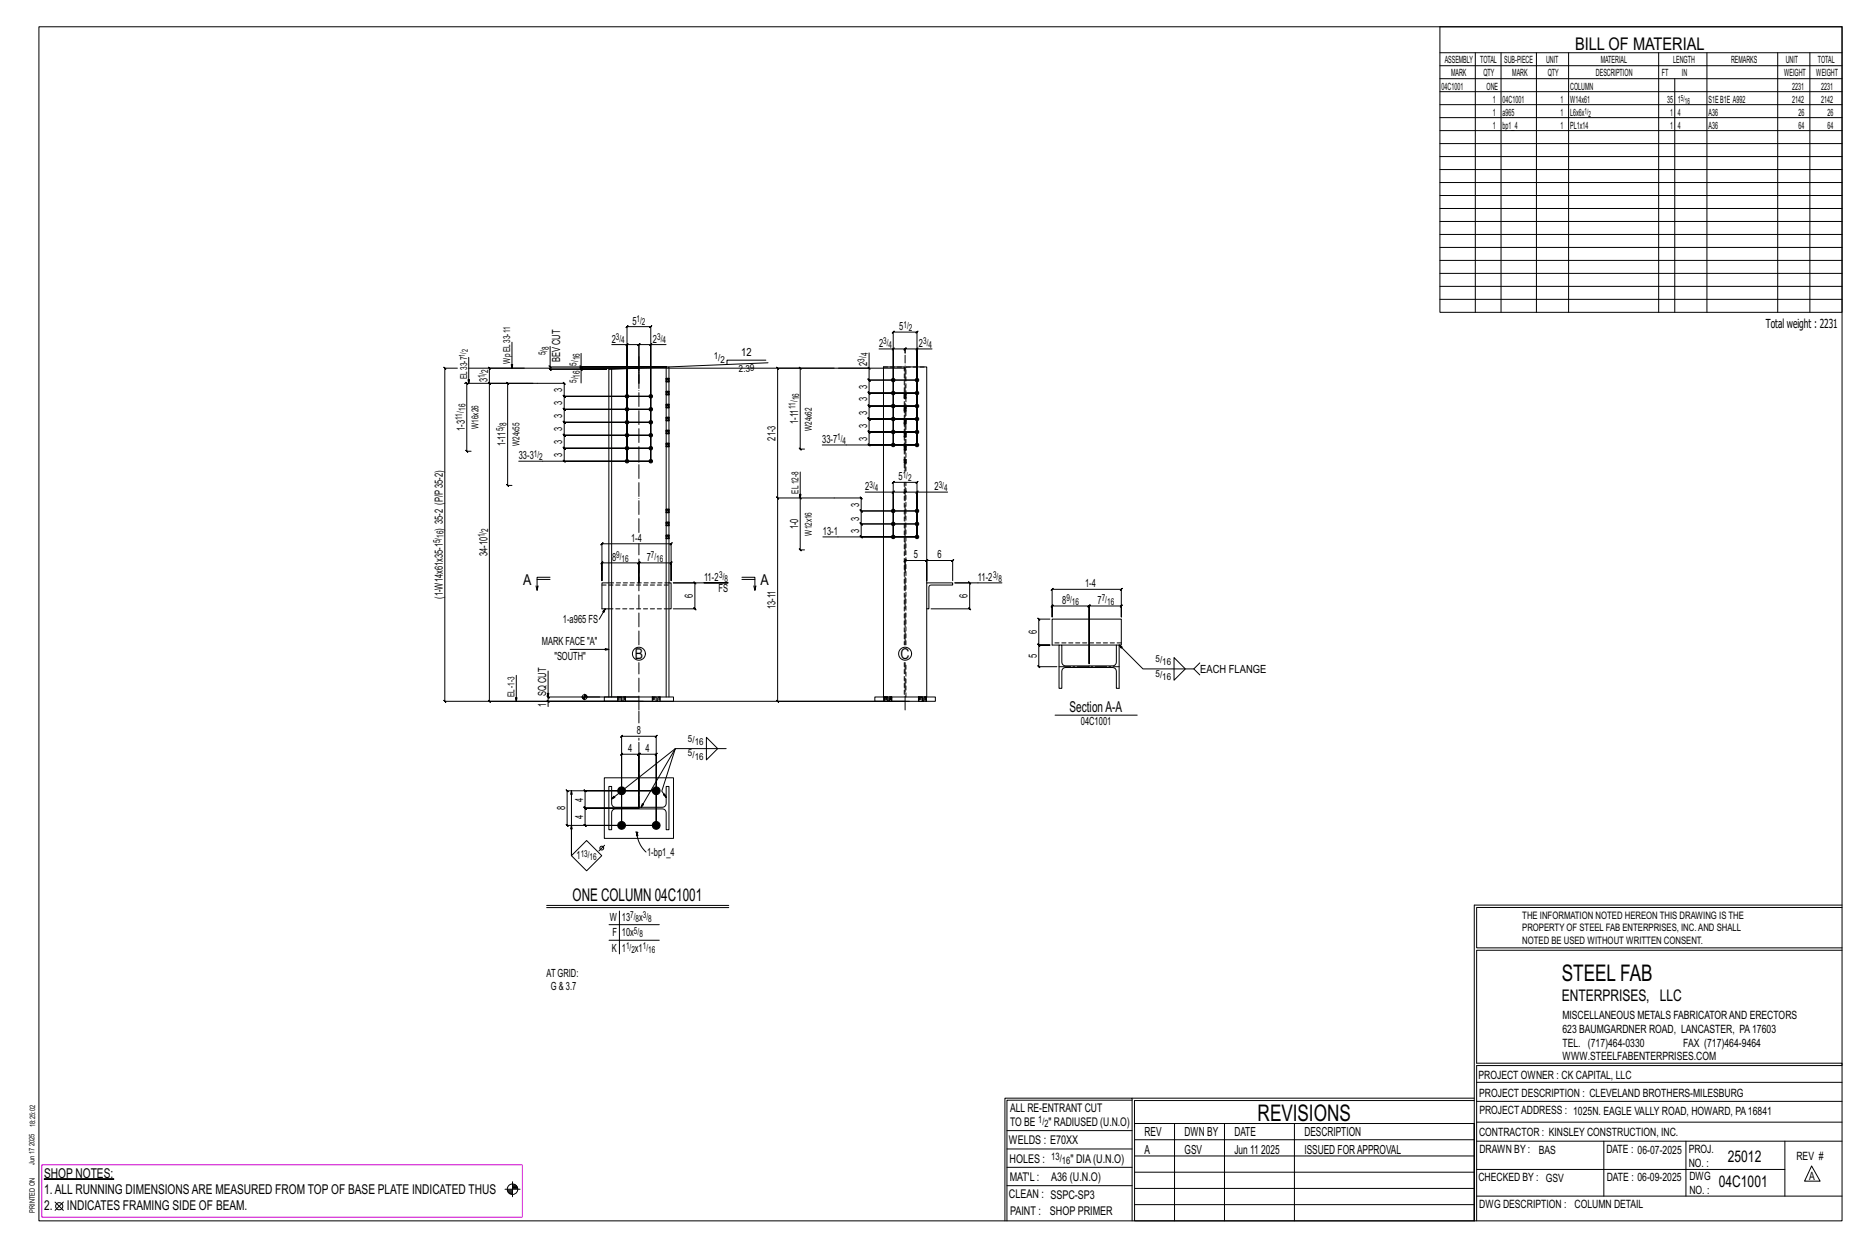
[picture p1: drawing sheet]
<svg xmlns="http://www.w3.org/2000/svg" width="914mm" height="610mm" viewBox="0 0 914 610" stroke-linecap="round" stroke-linejoin="round" font-family="sans-serif">
<g fill="#000" stroke="#000" stroke-width=".49">
<path d="M22 577h34z"/>
<circle cx="307" cy="194" r=".9"/>
<circle cx="319" cy="194" r=".9"/>
<circle cx="437" cy="199" r=".9"/>
<circle cx="437" cy="192" r=".9"/>
<circle cx="437" cy="186" r=".9"/>
<circle cx="449" cy="192" r=".9"/>
<circle cx="449" cy="199" r=".9"/>
<circle cx="449" cy="186" r=".9"/>
<circle cx="307" cy="200" r=".9"/>
<circle cx="307" cy="213" r=".9"/>
<circle cx="307" cy="207" r=".9"/>
<circle cx="307" cy="219" r=".9"/>
<circle cx="319" cy="207" r=".9"/>
<circle cx="319" cy="200" r=".9"/>
<circle cx="319" cy="219" r=".9"/>
<circle cx="319" cy="213" r=".9"/>
<circle cx="437" cy="218" r=".9"/>
<circle cx="437" cy="211" r=".9"/>
<circle cx="437" cy="205" r=".9"/>
<circle cx="449" cy="218" r=".9"/>
<circle cx="449" cy="205" r=".9"/>
<circle cx="449" cy="211" r=".9"/>
<circle cx="307" cy="226" r=".9"/>
<circle cx="319" cy="226" r=".9"/>
<circle cx="437" cy="250" r=".9"/>
<circle cx="437" cy="256" r=".9"/>
<circle cx="449" cy="256" r=".9"/>
<circle cx="449" cy="250" r=".9"/>
<circle cx="437" cy="263" r=".9"/>
<circle cx="449" cy="263" r=".9"/>
<circle cx="304" cy="387" r="1.9"/>
<circle cx="321" cy="387" r="1.9"/>
<circle cx="304" cy="404" r="1.9"/>
<circle cx="321" cy="404" r="1.9"/>
</g>
<g fill="none" stroke="#000" stroke-width=".49">
<path d="M19 13h883v584h-883zM705 13h197v140h-197zM705 26h197M705 32h197M705 39h197M722 26v127M735 26v127M752 26v127M768 26v127M812 26v127M820 39v114M836 26v127"/>
<path d="M870 26v127M886 26v127M705 45h197M705 51h197M705 58h197M705 64h197M705 70h197M705 77h197M705 83h197M705 89h197M705 96h197M705 102h197"/>
<path d="M705 108h197M705 115h197M705 121h197M705 127h197M705 134h197M705 140h197M705 146h197M229 175v13M251 167v13M269 179l1 1zM269 180v1v-1l1 1h-1h28h-13v6M269 169v11h57h-42v-7"/>
<path d="M284 179l1 1zM284 180l1 1-1-1h29h-29l1 1-1-1v1M299 169h8v57v-66h-1l1-1v1h12h-1l1-1v1v66v-57h7M307 169h6h-1l1-1v1v19v-19h-1l1-1v1h6M307 168l-1 1zM319 169v-1l-1 1zM326 180v161M375 176h-19v2M376 177l-49 3M391 180l1 1zM425 180l1 1zM425 173v7h-15"/>
<path d="M430 171h7v47v-56v1l1-1h-1h12l-1 1 1-1v56v-47h7M437 171h6l1-1-1 3v-2l1-1-1 1h6M438 170l-1 1zM449 171v-1l-1 1zM224 180h-6h-1l1 1v-1v163h-1l1 1v-1h225M227 188h13M228 187l1 1zM228 188v33v-1l1 1h-1h3M229 180h214M248 187l1 1zM248 188v49l1 1-1-1h3M257 180h-17h-1l1 1v-1v8l-1-1 1 1h36v-1l1 1h-1v6v-1l1 1h-1h43h-43v-1l1 1h-1v6l1 1-1-1h43h-43l1 1-1-1v7v-1l1 1h-1h43h-43v-1l1 1h-1v6v-1l1 1h-1h43h-43v-1l1 1h-1v6l1 1-1-1h43h-43l1 1-1-1v7v-1l1 1h-1h43h-65"/>
<path d="M261 188h-21l-1-1 1 1v155h-1l1 1v-1h75M284 180l1 1zM299 181l28-1v161M326 200h.1M326 198h.1M326 193h.1M326 191h.1M326 187h.1M326 185h.1M327 200h.1M327 198h.1M327 193h.1"/>
<path d="M327 191h.1M327 187h.1M327 185h.1M392 180v40l-1-1 1 1h2M408 180h-27h-1l1 1v-1v64M425 180v6v-1l1 1h-1h24h-24v-1l1 1h-1v6l1 1-1-1h24h-24l1 1-1-1v7v-1l1 1h-1h24h-24v-1l1 1h-1v6l1 1-1-1h24h-24l1 1-1-1v6l1 1-1-1h24h-24l1 1-1-1v7v-1l1 1h-1h24h-47M443 199h.1M443 193h.1M443 195h.1M326 219h.1M326 217h.1M326 212h.1"/>
<path d="M326 210h.1M326 206h.1M326 204h.1M327 219h.1M327 217h.1M327 212h.1M327 210h.1M327 206h.1M327 204h.1M443 206h.1M443 212h.1M443 214h.1"/>
<path d="M443 207h.1M443 201h.1M443 218h.1M392 231v38h-1l1 1v-1h2M443 220h.1M443 225h.1M443 226h.1M326 257h.1M326 255h.1M326 251h.1M326 249h.1M327 257h.1"/>
<path d="M327 255h.1M327 251h.1M327 249h.1M380 243l1 1zM391 243l1 1zM424 241h13v22v-27l1-1-1 1h12h-1l1-1v1v27v-22h15M437 241l1-1zM437 241h6l1-1-1 1h6M443 241l1-1zM448 241l1-1zM295 266l-1 1 1-1h34l-1 1 1-1v18v-9l-1 1 1-1h-16l-1 1 1-1v10v-10l-1 1 1-1h-18l-1 1 1-1v9zM326 264h.1"/>
<path d="M326 262h.1M327 264h.1M327 262h.1M403 263h46h-27l-1-1 1 1v-7v1l-1-1h1h27h-27v1l-1-1h1v-6l-1-1 1 1h27h-27l-1-1 1 1v-6l-1-1 1 1h-41l-1-1 1 1v99h-1l1 1v-1h64M443 280v-6v1l1-1h-1h11l-1 1 1-1v10v-10l-1 1 1-1h12v1l1-1h-1v10M262 287l1 2M263 283h6M269 282h-6v7v-2M296 298l-3 5M298 285h-3v13h3M327 285h2v13h-2M345 285h11h-26h10l1 1-1-1v13v-1l1 1h-1h-10"/>
<path d="M363 282h7v7v-2M363 283h7M369 287l1 2M454 285h12v1l-11 1v11h-1zM454 285v-105h-22v161M454 298v43M490 285h-23h8h-1l1 1v-1v13l-1-1 1 1h-19M515 289l1-1h-1h34l-1 1 1-1v14v-6l-1 1 1-1h-16h1l-1 1v-1v29v-29h1l-1 1v-1h-18h1l-1 1v-1v6v-14zM279 318h19M514 303h-6v-1l1 1h-1v13v-1l1 1h-1h6h-6v-1l1 1h-1v10l1 1-1-1h9M518 316h-3v-13h34v13h-1v21h-2v-9v-1h-1h-24l-1 1v9h-2v-21h2v8v1l2 1h23l1-2v-8M520 316h28l11 11h25l3-3"/>
<path d="M253 330v13M268 328v13M286 340v2M286 340h1M575 322l5 5-5 6zM584 327l3 3M268 343l1 1zM285 341h9M285 341h1M285 342h1M286 342h.1M286 341h1"/>
<path d="M296 341h34v2h-34zM298 341v-160h1v160M302 341h.1M302 343h.1M305 360h-1h17v1l1-1h-1v44v-35h1l-1 1v-1h-8l-1 1 1-1v26v-26l-1 1 1-1h-9h1l-1 1v-1v35v-44v1zM306 341h.1M306 343h.1M313 343h-45v3M313 341h-45v-1l1 1h-1v2M319 341h.1M319 343h.1M323 341h.1"/>
<path d="M323 343h.1M428 341h30v2h-30zM433 341h.1M433 343h.1M437 343h.1M437 341h.1M450 341h.1M450 343h.1M453 343h.1M453 341h.1M516 350h41M346 361l5 5-5 6z"/>
<path d="M355 366h-24l-17 29M277 386l1 1h43h-35v-1l1 1h-1v8l1 1-1-1h27h-27l1 1-1-1v9v-1l1 1h-1h35h-43l-1-1 1 1v-17zM280 387v32v-15M296 381h34v29h-34zM298 385h1v8l1 1 1 1h24l1-2v-8h1v21h-1v-8v-2h-2h-23l-2 2v8h-1zM326 390l-2-3 7-21-32 25M287 411l8 8-8 7-7-7zM296 414l-3 2M311 407h1M312 407v2zM312 407a14 14 0 0 0 4 10M312 407h.1"/>
<path d="M268 443h89M268 444h89M298 452h25M303 446v21M722 443v154M722 443h180M902 444h-179v20h179M298 460h25M902 465h-179v55h179v1h-179v76M554 538h-61v59M554 537h168M722 538h-167v13"/>
<path d="M723 539h179M723 530h179M493 553h61M555 550h167v47h-167zM555 558h167M575 550v47M599 550v47M634 550v47M723 549h179M723 558h179M785 558v27M825 558v27"/>
<path d="M874 558v27M251 578v8M251 580h1M493 571h61M493 562h61M555 573h167M555 566h167M723 572h151M887 570l4 8h-8zM27 588l4 4M31 588l-4 4M247 582h8"/>
<path d="M248 582h3M248 583h3M249 583h2M249 584h2M251 581h2M251 580h2M492 597v-60h62v60M493 580h61M555 589h167M555 581h167M723 585h179"/>
<circle cx="313" cy="320" r="3"/>
<circle cx="443" cy="320" r="3"/>
<circle cx="286" cy="341" r="1.2"/>
<circle cx="295" cy="415" r=".9"/>
<circle cx="29" cy="590" r="1.8"/>
<circle cx="251" cy="582" r="2.6"/>
</g>
<path d="M21 570h235v26h-235z" fill="none" stroke="#f0f" stroke-width=".5"/>
<g fill="none" stroke="#000" stroke-width=".49" stroke-dasharray="2 1.4">
<path d="M432 180h11M443 180v50M444 180h10M326 199h1zM326 200v-1M326 199v-1M326 192l1 1zM326 193h.1M326 192h.1M326 186h1zM326 187h.1M326 186h.1"/>
<path d="M326 200h1M326 193h1M326 187h1M327 198h-1M327 191h-1M327 185h-1M327 199h-1M327 199v1M327 198h.1M327 199l-1-1M327 193h-1M327 193h.1"/>
<path d="M327 191v1M327 192l-1-1M327 192h-1M327 186h-1M327 187h-1M327 187h.1M327 185h.1M327 186l-1-1M443 200h.1M443 199h.1M443 194h.1M443 193h.1"/>
<path d="M443 195h.1M443 194v1M443 181h.1M326 218h1zM326 219v-1M326 218v-1M326 211l1 1zM326 212h.1M326 211h.1M326 205h1zM326 206h.1M326 205h.1"/>
<path d="M326 219h1M326 212h1M326 206h1M327 217h-1M327 210h-1M327 204h-1M327 218h-1M327 218v1M327 217h.1M327 218l-1-1M327 212h-1M327 212h.1"/>
<path d="M327 210v1M327 211l-1-1M327 211h-1M327 205h-1M327 206h-1M327 206h.1M327 204h.1M327 205l-1-1M443 213h.1M443 212h.1M443 214h.1M443 213v1"/>
<path d="M443 206v1zM443 206h.1M443 207h.1M443 201h.1M443 200v1M443 219h.1M443 218h.1M443 220h.1M443 219v1M443 225v1zM443 225h.1M443 226h.1"/>
<path d="M443 236v79M443 230l1-50M326 256l1 1zM326 257h.1M326 256h.1M326 250h1zM326 251h.1M326 250h.1M326 257h1M326 251h1M327 255h-1M327 249h-1"/>
<path d="M327 257h-1M327 257h.1M327 255v1M327 256l-1-1M327 256h-1M327 250h-1M327 251h-1M327 251h.1M327 249h.1M327 250l-1-1M326 263h1zM326 264v-1"/>
<path d="M326 263v-1M326 264h1M327 262h-1M327 263h-1M327 263v1M327 262h.1M327 263l-1-1M295 286h34M298 298h29M327 285h-29M443 315v-79M549 315h-34"/>
<path d="M443 324v17M302 341v2M302 341h1M303 341l-1 2M304 341h-1v2M304 341h1v2h-1zM304 341v2h-1M304 343h.1M305 341h1v2h-1M306 341v2M306 341h.1M306 343h.1"/>
<path d="M306 343v-2M319 341v2M319 341h.1M320 341h-1v2M320 341v2h-1M321 341h1v2h-1zM321 341h-1v2M321 343h-1M322 341h1v2h-1M323 341v2M323 341h.1M323 343h.1"/>
<path d="M323 343v-2M433 341v2M433 341h.1M434 341h-1v2M435 341v2zM435 341h-1v2h-1M435 343h-1M435 341h1v2h-1M436 341v2M436 341h1M437 343h-1M437 343v-2"/>
<path d="M443 341v-17M450 341v2M450 341h.1M451 341h-1v2M452 341v2zM452 341h-1v2h-1M452 343h-1M452 341h1v2h-1M453 341v2M453 341h.1M453 343h.1M453 343v-2"/>
</g>
<path d="M443 230v-56M313 261v-87M313 315v-49M443 315v-79M313 347v-23M443 347v-23" fill="none" stroke="#000" stroke-width=".49" stroke-dasharray="6.8 1 0 1"/>
<path d="M518 326h30M533 327v-1M313 354v-7M313 395v-35" fill="none" stroke="#000" stroke-width=".49" stroke-dasharray="5.8 1 1 1"/>
<g font-size="11.2">
<text x="764" y="480">STEEL FAB</text>
<text x="616" y="548">REVISIONS</text>
</g>
<g font-size="8.6">
<text x="771" y="24">BILL OF MATERIAL</text>
<text x="280" y="441">ONE COLUMN 04C1001</text>
</g>
<g font-size="7.9">
<text x="765" y="490">ENTERPRISES, LLC</text>
<text x="846" y="569">25012</text>
<text x="841" y="581">04C1001</text>
</g>
<g font-size="7.3">
<text x="256" y="286">A</text>
<text x="372" y="286">A</text>
<text x="311" y="322">B</text>
<text x="441" y="322">C</text>
<text x="524" y="348">SectionA-A</text>
</g>
<g font-size="6.6">
<text x="22" y="576">SHOP NOTES:</text>
<text x="22" y="584">1.ALL RUNNING DIMENSIONSARE MEASURED FROM TOP OF BASE PLATE INDICATED THUS</text>
<text x="22" y="592">2.</text>
<text x="33" y="592">INDICATES FRAMING SIDE OF BEAM.</text>
</g>
<g font-size="6.1">
<text x="864" y="161">Total weight : 2231</text>
<text x="560" y="556">REV</text>
<text x="580" y="556">DWN BY</text>
<text x="604" y="556">DATE</text>
<text x="639" y="556">DESCRIPTION</text>
<text x="560" y="564">A</text>
<text x="580" y="564">GSV</text>
<text x="604" y="564">Jun 11</text>
<text x="617" y="564">2025</text>
<text x="639" y="564">ISSUED FORAPPROVAL</text>
</g>
<g font-size="5.9">
<text x="494" y="560">WELDS : E70XX</text>
<text x="494" y="569">HOLES :</text>
<text x="524" y="569">&quot; DIA(U.N.O)</text>
<text x="494" y="578">MAT'L :</text>
<text x="515" y="578">A36 (U.N.O)</text>
<text x="494" y="586">CLEAN : SSPC-SP3</text>
<text x="495" y="595">PAINT :</text>
<text x="514" y="595">SHOP PRIMER</text>
</g>
<g font-size="5.8">
<text x="494" y="544">ALL RE-ENTRANT CUT</text>
<text x="494" y="551">TO BE</text>
<text x="513" y="551">&quot; RADIUSED (U.N.O)</text>
</g>
<g font-size="5.6">
<text x="765" y="499">MISCELLANEOUS METALS FABRICATORAND ERECTORS</text>
<text x="765" y="505">623 BAUMGARDNER ROAD, LANCASTER, PA17603</text>
<text x="765" y="512">TEL. (717)464-0330</text>
<text x="824" y="512">FAX (717)464-9464</text>
<text x="765" y="519">WWW.STEELFABENTERPRISES.COM</text>
<text x="724" y="528">PROJECT OWNER : CK CAPITAL, LLC</text>
<text x="724" y="537">PROJECT DESCRIPTION : CLEVELAND BROTHERS-MILESBURG</text>
<text x="724" y="545">PROJECTADDRESS : 1025N. EAGLE VALLY ROAD, HOWARD, PA16841</text>
<text x="724" y="556">CONTRACTOR : KINSLEY CONSTRUCTION, INC.</text>
<text x="724" y="564">DRAWN BY :</text>
<text x="753" y="564">BAS</text>
<text x="786" y="564">DATE : 06-07-2025</text>
<text x="827" y="564">PROJ.</text>
<text x="879" y="568">REV #</text>
<text x="827" y="571">NO. :</text>
<text x="724" y="578">CHECKED BY : GSV</text>
<text x="787" y="578">DATE : 06-09-2025</text>
<text x="827" y="578">DWG</text>
<text x="886" y="578">A</text>
<text x="827" y="584">NO. :</text>
<text x="724" y="591">DWG DESCRIPTION : COLUMN DETAIL</text>
</g>
<g font-size="5.5">
<text x="310" y="159">5</text>
<text x="440" y="161">5</text>
<text x="299" y="168">2</text>
<text x="320" y="168">2</text>
<text x="430" y="170">2</text>
<text x="450" y="170">2</text>
<text x="274" y="177" transform="rotate(-90 274 177)">BEV CUT</text>
<text x="363" y="174">12</text>
<text x="424" y="179" transform="rotate(-90 424 179)">2</text>
<text x="239" y="187" transform="rotate(-90 239 187)">3</text>
<text x="275" y="192" transform="rotate(-90 275 192)">3</text>
<text x="424" y="190" transform="rotate(-90 424 190)">3</text>
<text x="424" y="196" transform="rotate(-90 424 196)">3</text>
<text x="275" y="198" transform="rotate(-90 275 198)">3</text>
<text x="424" y="203" transform="rotate(-90 424 203)">3</text>
<text x="275" y="204" transform="rotate(-90 275 204)">3</text>
<text x="391" y="208" transform="rotate(-90 391 208)">1-11</text>
<text x="424" y="209" transform="rotate(-90 424 209)">3</text>
<text x="228" y="211" transform="rotate(-90 228 211)">1-3</text>
<text x="275" y="211" transform="rotate(-90 275 211)">3</text>
<text x="380" y="216" transform="rotate(-90 380 216)">21-3</text>
<text x="424" y="216" transform="rotate(-90 424 216)">3</text>
<text x="248" y="218" transform="rotate(-90 248 218)">1-11</text>
<text x="275" y="217" transform="rotate(-90 275 217)">3</text>
<text x="402" y="217">33-7</text>
<text x="254" y="225">33-3</text>
<text x="275" y="223" transform="rotate(-90 275 223)">3</text>
<text x="424" y="240">2</text>
<text x="440" y="235">5</text>
<text x="457" y="240">2</text>
<text x="421" y="248" transform="rotate(-90 421 248)">3</text>
<text x="421" y="255" transform="rotate(-90 421 255)">3</text>
<text x="217" y="260" transform="rotate(-90 217 260)">) 35-2 (P/P35-2)</text>
<text x="391" y="259" transform="rotate(-90 391 259)">1-0</text>
<text x="403" y="262">13-1</text>
<text x="421" y="261" transform="rotate(-90 421 261)">3</text>
<text x="309" y="265">1-4</text>
<text x="239" y="272" transform="rotate(-90 239 272)">34-10</text>
<text x="300" y="274">8</text>
<text x="317" y="274">7</text>
<text x="447" y="273">5</text>
<text x="459" y="273">6</text>
<text x="345" y="284">11-2</text>
<text x="479" y="284">11-2</text>
<text x="531" y="287">1-4</text>
<text x="217" y="293" transform="rotate(-90 217 293)">(1-W14x61x35-1</text>
<text x="339" y="293" transform="rotate(-90 339 293)">6</text>
<text x="352" y="290">FS</text>
<text x="474" y="293" transform="rotate(-90 474 293)">6</text>
<text x="380" y="298" transform="rotate(-90 380 298)">13-11</text>
<text x="520" y="295">8</text>
<text x="537" y="295">7</text>
<text x="276" y="305">1-a965 FS</text>
<text x="508" y="310" transform="rotate(-90 508 310)">6</text>
<text x="265" y="316">MARK FACE &quot;A&quot;</text>
<text x="271" y="323">&quot;SOUTH&quot;</text>
<text x="508" y="322" transform="rotate(-90 508 322)">5</text>
<text x="588" y="329">EACH FLANGE</text>
<text x="267" y="340" transform="rotate(-90 267 340)">SQ CUT</text>
<text x="267" y="346" transform="rotate(-90 267 346)">1</text>
<text x="312" y="359">8</text>
<text x="529" y="355">04C1001</text>
<text x="307" y="368">4</text>
<text x="316" y="368">4</text>
<text x="285" y="392" transform="rotate(-90 285 392)">4</text>
<text x="277" y="396" transform="rotate(-90 277 396)">8</text>
<text x="285" y="401" transform="rotate(-90 285 401)">4</text>
<text x="317" y="419">1-bp1_4</text>
<text x="282" y="420">1</text>
<text x="299" y="450">W</text>
<text x="304" y="450">13</text>
<text x="313" y="450">x</text>
<text x="300" y="458">F</text>
<text x="304" y="458">10x</text>
<text x="300" y="466">K</text>
<text x="304" y="466">1</text>
<text x="311" y="466">x1</text>
<text x="268" y="478">AT GRID:</text>
<text x="270" y="484">G &amp; 3.7</text>
</g>
<g font-size="5">
<text x="745" y="450">THE INFORMATION NOTED HEREON THIS DRAWING IS THE</text>
<text x="745" y="456">PROPERTY OF STEEL FAB ENTERPRISES, INC.AND SHALL</text>
<text x="745" y="462">NOTED BE USED WITHOUT WRITTEN CONSENT.</text>
<text x="508" y="550">1/</text>
<text x="511" y="551">2</text>
<text x="515" y="568">13/</text>
<text x="520" y="570">16</text>
</g>
<g font-size="4.9">
<text x="707" y="31">ASSEMBLY</text>
<text x="725" y="31">TOTAL</text>
<text x="736" y="31">SUB-PIECE</text>
<text x="757" y="31">UNIT</text>
<text x="784" y="31">MATERIAL</text>
<text x="819" y="31">LENGTH</text>
<text x="847" y="31">REMARKS</text>
<text x="874" y="31">UNIT</text>
<text x="890" y="31">TOTAL</text>
<text x="710" y="37">MARK</text>
<text x="726" y="37">QTY</text>
<text x="740" y="37">MARK</text>
<text x="758" y="37">QTY</text>
<text x="781" y="37">DESCRIPTION</text>
<text x="814" y="37">FT</text>
<text x="823" y="37">IN</text>
<text x="873" y="37">WEIGHT</text>
<text x="889" y="37">WEIGHT</text>
<text x="706" y="44">04C1001</text>
<text x="728" y="44">ONE</text>
<text x="769" y="44">COLUMN</text>
<text x="877" y="44">2231</text>
<text x="891" y="44">2231</text>
<text x="731" y="50">1</text>
<text x="736" y="50">04C1001</text>
<text x="764" y="50">1</text>
<text x="769" y="50">W14x61</text>
<text x="816" y="50">35</text>
<text x="821" y="50">1</text>
<text x="836" y="50">S1EB1E A992</text>
<text x="877" y="50">2142</text>
<text x="891" y="50">2142</text>
<text x="731" y="57">1</text>
<text x="736" y="57">a965</text>
<text x="764" y="57">1</text>
<text x="769" y="57">L6x6x</text>
<text x="818" y="57">1</text>
<text x="821" y="57">4</text>
<text x="836" y="57">A36</text>
<text x="880" y="57">26</text>
<text x="895" y="57">26</text>
<text x="731" y="63">1</text>
<text x="736" y="63">bp1_4</text>
<text x="764" y="63">1</text>
<text x="769" y="63">PL1x14</text>
<text x="818" y="63">1</text>
<text x="821" y="63">4</text>
<text x="836" y="63">A36</text>
<text x="880" y="63">64</text>
<text x="895" y="63">64</text>
</g>
<g font-size="4.7">
<text x="312" y="158">1/</text>
<text x="314" y="159">2</text>
<text x="442" y="160">1/</text>
<text x="445" y="162">2</text>
<text x="302" y="166">3/</text>
<text x="322" y="166">3/</text>
<text x="267" y="174" transform="rotate(-90 267 174)">5/</text>
<text x="269" y="171" transform="rotate(-90 269 171)">8</text>
<text x="304" y="168">4</text>
<text x="324" y="168">4</text>
<text x="432" y="168">3/</text>
<text x="435" y="170">4</text>
<text x="452" y="168">3/</text>
<text x="454" y="170">4</text>
<text x="250" y="178" transform="rotate(-90 250 178)">Wp EL33-11</text>
<text x="282" y="179" transform="rotate(-90 282 179)">5/</text>
<text x="284" y="176" transform="rotate(-90 284 176)">16</text>
<text x="349" y="176">1/</text>
<text x="353" y="178">2</text>
<text x="423" y="177" transform="rotate(-90 423 177)">3/</text>
<text x="425" y="174" transform="rotate(-90 425 174)">4</text>
<text x="229" y="185" transform="rotate(-90 229 185)">EL33-7</text>
<text x="237" y="185" transform="rotate(-90 237 185)">1/</text>
<text x="239" y="182" transform="rotate(-90 239 182)">2</text>
<text x="284" y="185" transform="rotate(-90 284 185)">16</text>
<text x="362" y="182" transform="rotate(-2 362 182)">2.39</text>
<text x="282" y="187" transform="rotate(-90 282 187)">5/</text>
<text x="391" y="196" transform="rotate(-90 391 196)">16</text>
<text x="228" y="201" transform="rotate(-90 228 201)">16</text>
<text x="389" y="200" transform="rotate(-90 389 200)">11/</text>
<text x="226" y="205" transform="rotate(-90 226 205)">11/</text>
<text x="234" y="210" transform="rotate(-90 234 210)">W16x26</text>
<text x="248" y="208" transform="rotate(-90 248 208)">8</text>
<text x="246" y="211" transform="rotate(-90 246 211)">5/</text>
<text x="397" y="211" transform="rotate(-90 397 211)">W24x62</text>
<text x="410" y="215">1/</text>
<text x="254" y="218" transform="rotate(-90 254 218)">W24x55</text>
<text x="412" y="217">4</text>
<text x="261" y="223">1/</text>
<text x="264" y="225">2</text>
<text x="442" y="234">1/</text>
<text x="426" y="239">3/</text>
<text x="445" y="235">2</text>
<text x="460" y="239">3/</text>
<text x="391" y="242" transform="rotate(-90 391 242)">EL12-8</text>
<text x="428" y="240">4</text>
<text x="462" y="240">4</text>
<text x="217" y="263" transform="rotate(-90 217 263)">16</text>
<text x="237" y="263" transform="rotate(-90 237 263)">1/</text>
<text x="239" y="260" transform="rotate(-90 239 260)">2</text>
<text x="397" y="262" transform="rotate(-90 397 262)">W12x16</text>
<text x="216" y="266" transform="rotate(-90 216 266)">5/</text>
<text x="302" y="273">9/</text>
<text x="304" y="275">16</text>
<text x="319" y="273">7/</text>
<text x="321" y="275">16</text>
<text x="352" y="283">3/</text>
<text x="355" y="285">8</text>
<text x="486" y="283">3/</text>
<text x="489" y="285">8</text>
<text x="522" y="294">9/</text>
<text x="525" y="296">16</text>
<text x="539" y="294">7/</text>
<text x="542" y="296">16</text>
<text x="566" y="324">5/</text>
<text x="569" y="325">16</text>
<text x="566" y="331">5/</text>
<text x="569" y="333">16</text>
<text x="252" y="341" transform="rotate(-90 252 341)">EL-1-3</text>
<text x="337" y="363">5/</text>
<text x="340" y="364">16</text>
<text x="337" y="370">5/</text>
<text x="340" y="372">16</text>
<text x="284" y="419">13/</text>
<text x="289" y="421">16</text>
<text x="309" y="449">7/</text>
<text x="315" y="449">3/</text>
<text x="311" y="451">8</text>
<text x="317" y="451">8</text>
<text x="310" y="457">5/</text>
<text x="313" y="458">8</text>
<text x="306" y="464">1/</text>
<text x="309" y="466">2</text>
<text x="315" y="464">1/</text>
<text x="317" y="466">16</text>
</g>
<g font-size="4.2">
<text x="823" y="49">5/</text>
<text x="825" y="51">16</text>
<text x="776" y="56">1/</text>
<text x="778" y="57">2</text>
</g>
<g font-size="4">
<text x="229" y="172" transform="rotate(-90 229 172)">2</text>
<text x="228" y="174" transform="rotate(-90 228 174)">1/</text>
</g>
<g font-size="3.7">
<text x="17" y="551" transform="rotate(-90 17 551)">18:25:02</text>
<text x="17" y="561" transform="rotate(-90 17 561)">2025</text>
<text x="17" y="570" transform="rotate(-90 17 570)">Jun 17</text>
<text x="17" y="593" transform="rotate(-90 17 593)">PRINTED ON</text>
</g>
</svg>
